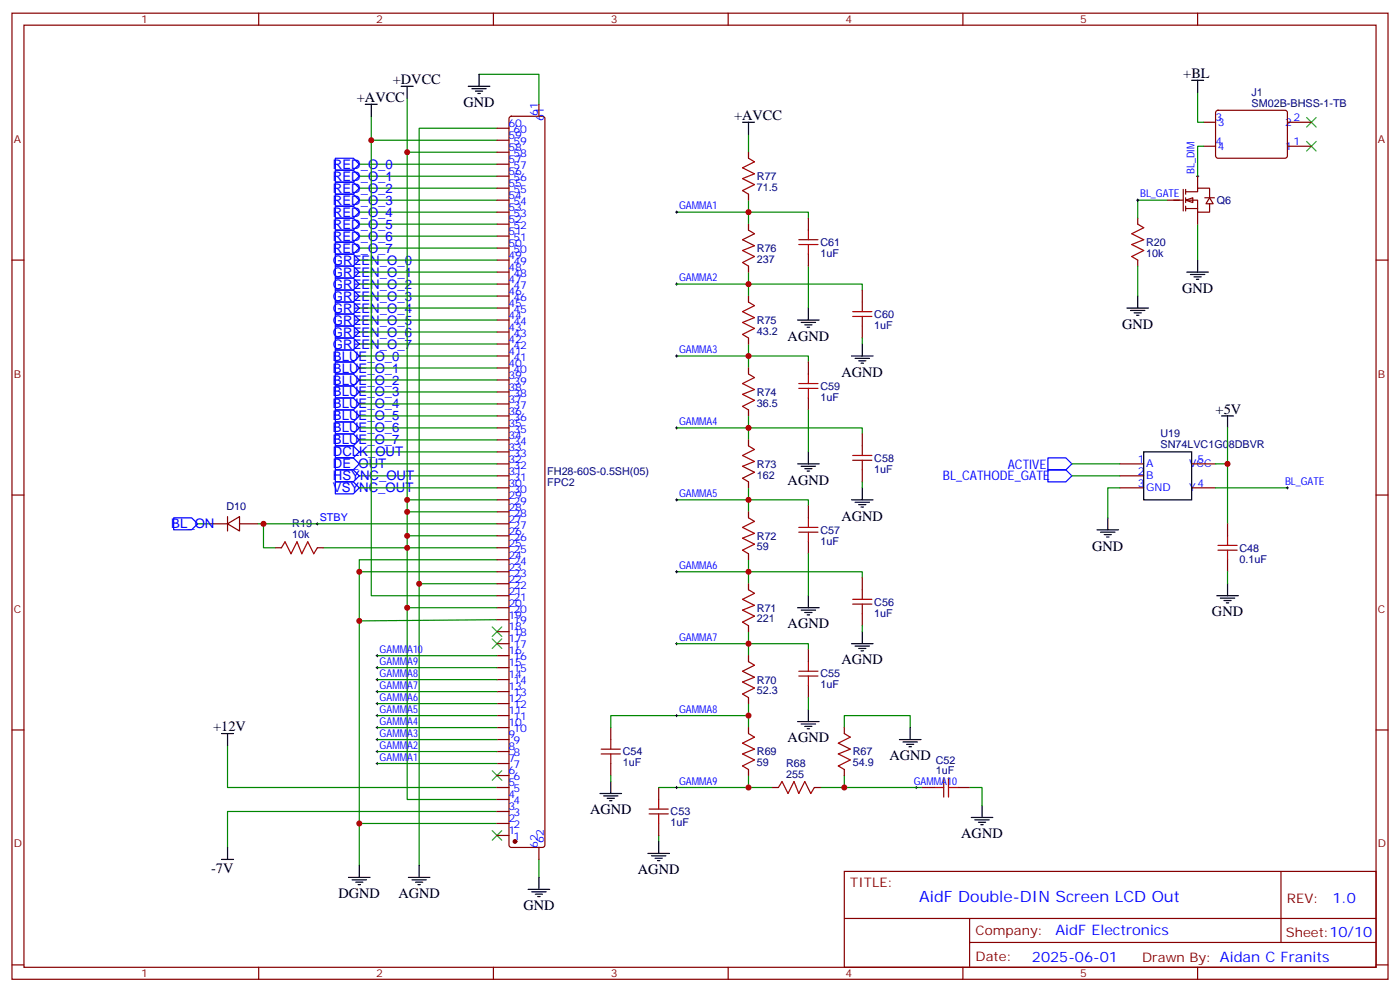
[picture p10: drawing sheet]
<svg xmlns="http://www.w3.org/2000/svg" width="412mm" height="292mm" viewBox="0 0 412 292" stroke-linecap="round" stroke-linejoin="round" font-family="sans-serif">
<g fill="none" stroke="#870000" stroke-width=".35">
<path d="M3.5 3.9h405.4v284.3h-405.4zM7.1 7.4h398.2v277.3h-398.2zM76.2 3.9v3.5M145.3 3.9v3.5M214.5 3.9v3.5M283.6 3.9v3.5M352.8 3.9v3.5M146.4 37.7h3.5M150.2 34.4l.4-.2h9.2l.5 .2 .2 .5v213.8l-.2 .5-.5 .2h-9.2l-.5-.2-.2-.5v-213.8zM158.7 30.7v3.5M354.5 36h3.6M358.3 32.7l.5-.2h20l.4 .7v12.9l-.7 .5-20-.1-.4-.6v-12.7z"/>
<path d="M379.2 36h7.1M146.4 58.9h3.5M146.4 55.4h3.5M146.4 51.9h3.5M146.4 48.3h3.5M146.4 44.8h3.5M146.4 41.3h3.5M354.5 43h3.6M379.2 43h7.1M3.5 76.6h3.6M146.4 76.6h3.5M146.4 73h3.5"/>
<path d="M146.4 69.5h3.5M146.4 66h3.5M146.4 62.4h3.5M335.1 64.2v1.8M335.1 76.6v1.7M405.3 76.6h3.6M146.4 97.7h3.5M146.4 94.2h3.5M146.4 90.7h3.5M146.4 87.1h3.5M146.4 83.6h3.5M146.4 80.1h3.5"/>
<path d="M146.4 118.9h3.5M146.4 115.4h3.5M146.4 111.8h3.5M146.4 108.3h3.5M146.4 104.8h3.5M146.4 101.2h3.5M146.4 136.5h3.5M146.4 133h3.5M146.4 129.5h3.5M146.4 125.9h3.5M146.4 122.4h3.5M3.5 145.7h3.6"/>
<path d="M61.7 154.2h5.3M67 154.2l3.6-2.2v4.3zM67 152v4.3M70.6 154.2h5.2M146.4 154.2h3.5M146.4 157.7h3.5M146.4 150.6h3.5M146.4 147.1h3.5M146.4 143.6h3.5M146.4 140.1h3.5M405.3 145.7h3.6M81.1 161.2h1.8"/>
<path d="M93.5 161.2h1.7M146.4 161.2h3.5M146.4 178.9h3.5M146.4 175.3h3.5M146.4 171.8h3.5M146.4 168.3h3.5M146.4 164.7h3.5M146.4 196.5h3.5M146.4 193h3.5M146.4 189.4h3.5M146.4 185.9h3.5M146.4 182.4h3.5"/>
<path d="M3.5 214.8h3.6M146.4 217.7h3.5M146.4 214.1h3.5M146.4 210.6h3.5M146.4 207.1h3.5M146.4 203.6h3.5M146.4 200h3.5M405.3 214.8h3.6M146.4 238.8h3.5M146.4 235.3h3.5M146.4 231.8h3.5M146.4 228.2h3.5"/>
<path d="M146.4 224.7h3.5M146.4 221.2h3.5M146.4 245.9h3.5M146.4 242.4h3.5M158.7 249.4v3.5M248.7 256.5h156.6v28.2h-156.6zM377.3 256.5v20.9M248.7 270.3h156.5M285.6 277.4h119.6M285.6 270.3v14.1M3.5 284h3.6M76.2 284.7v3.5"/>
<path d="M145.3 284.7v3.5M214.5 284.7v3.5M283.6 284.7v3.5M352.8 284.7v3.5M405.3 284h3.6"/>
</g>
<g fill="none" stroke="#008700" stroke-width=".35">
<path d="M109.4 34.2v7.1h37M119.9 28.9v132.3h26.5M141.1 21.9h17.6v8.8M146.4 37.7h-22.9v217M352.8 27.2v8.8h1.7M105.8 58.9h40.6M105.8 55.4h40.6M105.8 51.9h40.6M105.8 48.3h40.6M109.4 41.3v134h37M119.9 44.8h26.5M344 58.9h-8.9v5.3"/>
<path d="M354.5 43h-1.7v8.9M105.8 76.6h40.6M105.8 73h40.6M105.8 69.5h40.6M105.8 66h40.6M105.8 62.4h40.6M335.1 78.3v8.8M352.8 66v10.6M105.8 80.1h40.6M105.8 83.6h40.6M105.8 87.1h40.6M105.8 90.7h40.6"/>
<path d="M105.8 94.2h40.6M105.8 97.7h40.6M105.8 104.8h40.6M105.8 108.3h40.6M105.8 111.8h40.6M105.8 115.4h40.6M105.8 118.9h40.6M105.8 101.2h40.6M105.8 136.5h40.6M105.8 133h40.6M105.8 122.4h40.6M105.8 125.9h40.6"/>
<path d="M105.8 129.5h40.6M58.2 154.2h3.5M75.8 154.2h70.6M77.6 154.2v7h3.5M105.8 143.6h40.6M105.8 140.1h40.6M119.9 150.6h26.5M119.9 157.7h26.5M119.9 147.1h26.5M95.2 161.2h24.7v74.1h26.5M123.5 171.8h22.9M146.4 164.7h-40.6v3.6"/>
<path d="M146.4 168.3h-40.6v86.4M146.4 182.4l-40.6 .3M67 219.4v12.4h79.4M146.4 238.8h-79.4v10.6M105.8 242.4h40.6M158.7 252.9v5.3"/>
</g>
<path d="M335.1 66l1.8 1-3.5 1.8 3.5 1.8-3.5 1.4 3.5 1.7-3.5 1.8 1.7 1.1M82.9 161.2l1.1-1.7 1.7 3.5 1.8-3.5 1.4 3.5 1.8-3.5 1.7 3.5 1.1-1.8" fill="none" stroke="#a10000" stroke-width=".35"/>
<path d="M352.4 51.9h.7M352.8 51.5v.7M93.1 154.2h.7M93.5 153.8v.7" fill="none" stroke="#000" stroke-width=".29"/>
<g fill="none" stroke="#00f" stroke-width=".35">
<path d="M98.8 57.1h5.3l1.7 1.8-1.7 1.8h-5.3zM98.8 53.6h5.3l1.7 1.8-1.7 1.7h-5.3zM98.8 50.1h5.3l1.7 1.8-1.7 1.7h-5.3zM98.8 46.6h5.3l1.7 1.7-1.7 1.8h-5.3zM98.8 74.8h5.3l1.7 1.8-1.7 1.7h-5.3zM98.8 78.3h5.3l1.7 1.8-1.7 1.7h-5.3zM98.8 71.3h5.3l1.7 1.7-1.7 1.8h-5.3zM98.8 67.7h5.3l1.7 1.8-1.7 1.8h-5.3zM98.8 64.2h5.3l1.7 1.8-1.7 1.7h-5.3zM98.8 60.7h5.3l1.7 1.7-1.7 1.8h-5.3zM98.8 81.8h5.3l1.7 1.8-1.7 1.8h-5.3zM98.8 85.4h5.3l1.7 1.7-1.7 1.8h-5.3z"/>
<path d="M98.8 88.9h5.3l1.7 1.8-1.7 1.7h-5.3zM98.8 92.4h5.3l1.7 1.8-1.7 1.8h-5.3zM98.8 96h5.3l1.7 1.7-1.7 1.8h-5.3zM98.8 99.5h5.3l1.7 1.7-1.7 1.8h-5.3zM98.8 103h5.3l1.7 1.8-1.7 1.7h-5.3zM98.8 106.5h5.3l1.7 1.8-1.7 1.8h-5.3zM98.8 110.1h5.3l1.7 1.7-1.7 1.8h-5.3zM98.8 113.6h5.3l1.7 1.8-1.7 1.7h-5.3zM98.8 117.1h5.3l1.7 1.8-1.7 1.7h-5.3zM98.8 138.3h5.3l1.7 1.8-1.7 1.7h-5.3zM98.8 134.8h5.3l1.7 1.7-1.7 1.8h-5.3zM98.8 131.2h5.3l1.7 1.8-1.7 1.8h-5.3z"/>
<path d="M98.8 120.6h5.3l1.7 1.8-1.7 1.8h-5.3zM98.8 124.2h5.3l1.7 1.7-1.7 1.8h-5.3zM98.8 127.7h5.3l1.7 1.8-1.7 1.7h-5.3zM308.7 138.3h5.3l1.7 1.8-1.7 1.7h-5.3zM51.2 152.4h5.2l1.8 1.8-1.8 1.7h-5.2zM98.8 141.8h5.3l1.7 1.8-1.7 1.7h-5.3z"/>
</g>
<g fill="none" stroke="#000" stroke-width=".35">
<path d="M107.6 30.7h3.5M109.4 30.7v3.5M118.2 25.4h3.5M119.9 25.4v3.5M137.9 25.4h6.4M139 26.1h4.2M140.1 26.8h2.1M140.8 27.5h.7M141.1 21.9v3.5M351 23.6h3.5M352.8 23.6v3.6M352.8 76.6v3.5"/>
<path d="M332 90.7h6.3M333 91.4h4.3M334.1 92.1h2.1M334.8 92.8h.7M335.1 87.1v3.6M349.6 80.1h6.4M350.7 80.8h4.2M351.7 81.5h2.1M352.4 82.2h.7M65.3 215.9h3.5M67 215.9v3.5M65.3 252.9h3.5"/>
<path d="M67 249.4v3.5M102.7 258.2h6.3M103.7 258.9h4.2M104.8 259.6h2.1M105.8 254.7v3.5M120.3 258.2h6.3M121.4 258.9h4.2M122.4 259.6h2.1M123.5 254.7v3.5M158.7 258.2v3.6M105.5 260.3h.7M123.1 260.3h.7"/>
<path d="M155.6 261.8h6.3M156.6 262.5h4.3M157.7 263.2h2.1M158.4 263.9h.7"/>
</g>
<path d="M384.9 34.6l2.8 2.8M387.7 34.6l-2.8 2.8M384.9 41.6l2.8 2.8M387.7 41.6l-2.8 2.8M145 184.5l2.8 2.8M145 188l2.8 2.9M147.8 184.5l-2.8 2.8M147.8 188l-2.8 2.9M145 226.8l2.8 2.9M147.8 226.8l-2.8 2.9M145 244.5l2.8 2.8M147.8 244.5l-2.8 2.8" fill="none" stroke="#3c3" stroke-width=".35"/>
<circle cx="151.7" cy="247.6" r=".53" fill="#870000" stroke="#870000" stroke-width=".35"/>
<g fill="#fff" stroke="#870000" stroke-width=".35">
<path d="M349.2 58.9l2.2-.7v1.4z"/>
<path d="M356.3 58.2l1.1 1.8h-2.2z"/>
</g>
<g fill="none" stroke="#870000" stroke-width=".35">
<path d="M220.5 44.8v1.8M220.5 57.1v1.8M344 58.9h4.5M348.5 55.7v6.4M349.2 56.4h3.6v-1h3.5v2.8M349.2 58.9h3.6v3.5h3.5v-2.4M349.2 55.7v1.4M349.2 58.2v1.4M352.8 51.9v3.5M354.9 58.2h2.8M220.5 66v1.7M220.5 78.3v1.8"/>
<path d="M238.1 64.2v3.5M238.1 74.8v3.5M349.2 61.4h3.6M349.2 60.7v1.4M352.8 62.4v3.6M220.5 87.1v1.8M220.5 99.5v1.7M254 85.4v3.5M254 96v3.5M220.5 108.3v1.8M238.1 106.5v3.6M238.1 117.1v3.5"/>
<path d="M220.5 120.6v1.8M220.5 129.5v1.7M254 127.7v3.5M254 138.3v3.5M329.8 136.5h7.1M351 136.5h7.1M220.5 141.8v1.8M220.5 150.6v1.8M238.1 148.9v3.5M238.1 159.5v3.5M329.8 140.1h7.1M329.8 143.6h7.1"/>
<path d="M351 143.6h7.1M361.6 154.2v3.5M220.5 163v1.7M220.5 171.8v1.8M254 170v3.6M361.6 164.7v3.6M220.5 184.1v1.8M220.5 193v1.7M238.1 191.2v3.5M254 180.6v3.5M179.9 214.1v3.6M220.5 205.3v1.8"/>
<path d="M220.5 214.1v1.8M238.1 201.8v3.5M248.7 214.1v1.8M179.9 224.7v3.5M194 231.8v3.5M220.5 226.5v1.7M227.5 231.8h1.8M239.9 231.8h1.8M248.7 226.5v1.7M271.6 231.8h3.6M282.2 231.8h3.6M194 242.4v3.5"/>
</g>
<path d="M308.7 134.8h5.3l1.7 1.7-1.7 1.8h-5.3z" fill="none" stroke="#00f" stroke-width=".35"/>
<g fill="none" stroke="#000" stroke-width=".35">
<path d="M218.7 36h3.5M220.5 36v3.5M234.9 94.2h6.4M236 94.9h4.2M237.1 95.6h2.1M237.8 96.3h.7M238.1 90.7v3.5M250.8 104.8h6.4M251.9 105.5h4.2M252.9 106.2h2.2M253.6 106.9h.8M254 101.2v3.6"/>
<path d="M234.9 136.5h6.4M236 137.2h4.2M237.1 137.9h2.1M237.8 138.6h.7M238.1 133v3.5M336.9 133h14.1v14.1h-14.1zM359.8 122.4h3.6M361.6 122.4v3.5M250.8 147.1h6.4M251.9 147.8h4.2M252.9 148.5h2.2M253.6 149.2h.8"/>
<path d="M254 143.6v3.5M323.1 155.9h6.4M324.2 156.6h4.2M325.3 157.3h2.1M326 158h.7M326.3 152.4v3.5M234.9 178.9h6.4M236 179.6h4.2M238.1 175.3v3.6M358.4 175.3h6.4M359.5 176h4.2M360.5 176.7h2.2"/>
<path d="M361.2 177.4h.7M361.6 171.8v3.5M237.1 180.3h2.1M237.8 181h.7M250.8 189.4h6.4M251.9 190.1h4.2M252.9 190.9h2.2M253.6 191.6h.8M254 185.9v3.5M234.9 212.4h6.4M236 213.1h4.2M237.1 213.8h2.1"/>
<path d="M237.8 214.5h.7M238.1 208.8v3.6M264.9 217.7h6.4M266 218.4h4.2M267.1 219.1h2.1M267.8 219.8h.7M268.1 214.1v3.6M176.7 233.5h6.4M177.8 234.2h4.2M178.9 234.9h2.1M179.6 235.7h.7M179.9 230v3.5"/>
<path d="M289.3 237.1v3.5M190.9 251.2h6.3M191.9 251.9h4.2M193 252.6h2.1M193.7 253.3h.7M194 247.6v3.6M286.1 240.6h6.4M287.2 241.3h4.2M288.2 242h2.1M288.9 242.7h.7"/>
</g>
<g fill="none" stroke="#008700" stroke-width=".35">
<path d="M220.5 39.5v5.3M220.5 58.9v7.1M199.3 62.4h38.8v1.8M238.1 78.3v12.4M199.3 83.6h54.7v1.8M220.5 80.1v7M254 99.5v1.7M199.3 104.8h38.8v1.7M220.5 101.2v7.1M199.3 125.9h54.7v1.8M220.5 122.4v7.1M238.1 120.6v12.4"/>
<path d="M315.7 136.5h14.1M361.6 125.9v10.6h-3.5M361.6 136.5v17.7M199.3 147.1h38.8v1.8M220.5 143.6v7M254 141.8v1.8M315.7 140.1h14.1M329.8 143.6h-3.5v8.8M358.1 143.6h21.1M119.9 178.9h26.5M199.3 168.3h54.7v1.7M220.5 164.7v7.1"/>
<path d="M238.1 163v12.3M361.6 168.3v3.5M111.1 196.5h35.3M111.1 193h35.3M199.3 189.4h38.8v1.8M220.5 185.9v7.1M254 184.1v1.8M111.1 217.7h35.3M111.1 214.1h35.3M111.1 210.6h35.3M111.1 207.1h35.3M111.1 203.6h35.3"/>
<path d="M111.1 200h35.3M220.5 210.6h-40.6v3.5M220.5 207.1v7M238.1 205.3v3.5M248.7 214.1v-3.5h19.4v3.5M111.1 224.7h35.3M111.1 221.2h35.3M179.9 228.2v1.8M194 231.8h26.5M220.5 228.2v3.6h7M248.7 228.2v3.6h-7M248.7 231.8h22.9"/>
<path d="M285.8 231.8h3.5v5.3M194 245.9v1.7"/>
</g>
<g fill="none" stroke="#a10000" stroke-width=".35">
<path d="M220.5 46.6l1.7 1-3.5 1.8 3.5 1.8-3.5 1.4 3.5 1.7-3.5 1.8 1.8 1M220.5 67.7l1.7 1.1-3.5 1.8 3.5 1.7-3.5 1.4 3.5 1.8-3.5 1.8 1.8 1M235.3 72h5.6M235.3 70.6h5.6M238.1 67.7v2.9M238.1 72v2.8M220.5 88.9l1.7 1.1-3.5 1.7 3.5 1.8-3.5 1.4 3.5 1.8-3.5 1.7 1.8 1.1M251.2 93.1h5.6M251.2 91.7h5.6M254 88.9v2.8M254 93.1v2.9M220.5 110.1l1.7 1-3.5 1.8 3.5 1.8-3.5 1.4 3.5 1.7-3.5 1.8 1.8 1"/>
<path d="M235.3 114.3h5.6M235.3 112.9h5.6M238.1 110.1v2.8M238.1 114.3v2.8M220.5 131.2l1.7 1.1-3.5 1.8 3.5 1.7-3.5 1.4 3.5 1.8-3.5 1.8 1.8 1M251.2 135.5h5.6M251.2 134.1h5.6M254 131.2v2.9M254 135.5v2.8M220.5 152.4l1.7 1.1-3.5 1.7 3.5 1.8-3.5 1.4 3.5 1.8-3.5 1.7 1.8 1.1M235.3 156.6h5.6M235.3 155.2h5.6"/>
<path d="M238.1 152.4v2.8M238.1 156.6v2.9M361.6 157.7v2.8M220.5 173.6l1.7 1-3.5 1.8 3.5 1.8-3.5 1.4 3.5 1.7-3.5 1.8 1.8 1M251.2 177.8h5.6M251.2 176.4h5.6M254 173.6v2.8M254 177.8v2.8M358.8 161.9h5.6M358.8 160.5h5.6M361.6 161.9v2.8M220.5 194.7l1.7 1.1-3.5 1.8 3.5 1.7-3.5 1.4 3.5 1.8-3.5 1.8 1.8 1"/>
<path d="M235.3 199h5.6M235.3 197.6h5.6M238.1 194.7v2.9M238.1 199v2.8M179.9 217.7v2.8M220.5 215.9l1.7 1.1-3.5 1.7 3.5 1.8-3.5 1.4 3.5 1.8-3.5 1.7 1.8 1.1M248.7 215.9l1.8 1.1-3.6 1.7 3.6 1.8-3.6 1.4 3.6 1.8-3.6 1.7 1.8 1.1M177.1 221.9h5.6M177.1 220.5h5.6M179.9 221.9v2.8M191.2 239.5h5.6M191.2 238.1h5.6"/>
<path d="M194 235.3v2.8M194 239.5v2.9M229.3 231.8l1.1-1.8 1.7 3.5 1.8-3.5 1.4 3.5 1.8-3.5 1.7 3.5 1.1-1.7M275.2 231.8h2.8M278 229v5.6M279.4 229v5.6M279.4 231.8h2.8"/>
</g>
<g fill="none" stroke="#000" stroke-width=".29">
<path d="M334.8 58.9h.7M335.1 58.6v.7M199 62.4h.7M199.3 62.1v.7M199 83.6h.7M199.3 83.3v.7M199 104.8h.7M199.3 104.4v.7M199 125.9h.7M199.3 125.6v.7M199 147.1h.7M199.3 146.8v.7"/>
<path d="M378.9 143.6h.7M379.2 143.2v.7M199 168.3h.7M199.3 167.9v.7M110.8 193h.7M110.8 196.5h.7M111.1 192.6v.7M111.1 196.1v.7M111.1 199.7v.7M199 189.4h.7M199.3 189.1v.7M110.8 200h.7"/>
<path d="M110.8 203.6h.7M110.8 207.1h.7M110.8 210.6h.7M110.8 214.1h.7M110.8 217.7h.7M111.1 203.2v.7M111.1 206.7v.7M111.1 210.3v.7M111.1 213.8v.7M111.1 217.3v.7M199 210.6h.7M199.3 210.3v.7"/>
<path d="M110.8 221.2h.7M110.8 224.7h.7M111.1 220.8v.7M111.1 224.4v.7M199 231.8h.7M199.3 231.4v.7M269.5 231.8h.7M269.9 231.4v.7"/>
</g>
<g fill="#c00">
<circle cx="77.6" cy="154.2" r=".88"/>
<circle cx="119.9" cy="150.6" r=".88"/>
<circle cx="119.9" cy="147.1" r=".88"/>
<circle cx="119.9" cy="157.7" r=".88"/>
<circle cx="105.8" cy="182.7" r=".88"/>
<circle cx="105.8" cy="242.4" r=".88"/>
<circle cx="109.4" cy="41.3" r=".88"/>
<circle cx="119.9" cy="44.8" r=".88"/>
<circle cx="119.9" cy="161.2" r=".88"/>
<circle cx="123.5" cy="171.8" r=".88"/>
<circle cx="361.6" cy="136.5" r=".88"/>
<circle cx="248.7" cy="231.8" r=".88"/>
<circle cx="220.5" cy="231.8" r=".88"/>
<circle cx="220.5" cy="210.6" r=".88"/>
<circle cx="220.5" cy="189.4" r=".88"/>
<circle cx="220.5" cy="168.3" r=".88"/>
<circle cx="220.5" cy="147.1" r=".88"/>
<circle cx="220.5" cy="125.9" r=".88"/>
<circle cx="220.5" cy="104.8" r=".88"/>
<circle cx="220.5" cy="83.6" r=".88"/>
<circle cx="220.5" cy="62.4" r=".88"/>
<circle cx="105.8" cy="168.3" r=".88"/>
<circle cx="119.9" cy="178.9" r=".88"/>
</g>
<text font-size="4.6" fill="#00f" x="270.8" y="265.5">AidF Double-DIN Screen LCD Out</text>
<g font-size="4.2">
<text x="348.5" y="22.9">+BL</text>
<text x="105.1" y="30">+AVCC</text>
<text x="115.7" y="24.7">+DVCC</text>
<text x="136.5" y="31.5">GND</text>
<text x="216.3" y="35.3">+AVCC</text>
<text x="348.2" y="86.2">GND</text>
<text x="232" y="100.3">AGND</text>
<text x="330.6" y="96.8">GND</text>
<text x="247.9" y="110.9">AGND</text>
<text x="358.1" y="121.7">+5V</text>
<text x="232" y="142.6">AGND</text>
<text x="247.9" y="153.2">AGND</text>
<text x="321.7" y="162">GND</text>
<text x="232" y="184.9">AGND</text>
<text x="357" y="181.4">GND</text>
<text x="247.9" y="195.5">AGND</text>
<text x="62.8" y="215.2">+12V</text>
<text x="232" y="218.5">AGND</text>
<text x="262" y="223.7">AGND</text>
<text x="173.8" y="239.6">AGND</text>
<text x="283.2" y="246.7">AGND</text>
<text x="62.2" y="256.9">-7V</text>
<text x="187.9" y="257.3">AGND</text>
<text x="99.7" y="264.3">DGND</text>
<text x="117.4" y="264.3">AGND</text>
<text x="154.2" y="267.9">GND</text>
</g>
<g font-size="4.2" fill="#00f">
<text x="392.5" y="265.7">1.0</text>
<text x="310.9" y="275.3">AidF Electronics</text>
<text x="304" y="283.1">2025-06-01</text>
</g>
<g font-size="3.9" fill="#00f">
<text x="98.1" y="53.2">RED_O_1</text>
<text x="98.1" y="49.6">RED_O_0</text>
<text x="98.1" y="56.7">RED_O_2</text>
<text x="98.1" y="63.8">RED_O_4</text>
<text x="98.1" y="60.2">RED_O_3</text>
<text x="98.1" y="70.8">RED_O_6</text>
<text x="98.1" y="67.3">RED_O_5</text>
<text x="98.1" y="77.9">GREEN_O_0</text>
<text x="98.1" y="74.4">RED_O_7</text>
<text x="98.1" y="81.4">GREEN_O_1</text>
<text x="98.1" y="84.9">GREEN_O_2</text>
<text x="98.1" y="88.5">GREEN_O_3</text>
<text x="98.1" y="92">GREEN_O_4</text>
<text x="98.1" y="95.5">GREEN_O_5</text>
<text x="98.1" y="99.1">GREEN_O_6</text>
<text x="98.1" y="106.1">BLUE_O_0</text>
<text x="98.1" y="102.6">GREEN_O_7</text>
<text x="98.1" y="109.6">BLUE_O_1</text>
<text x="98.1" y="113.2">BLUE_O_2</text>
<text x="98.1" y="116.7">BLUE_O_3</text>
<text x="98.1" y="120.2">BLUE_O_4</text>
<text x="98.1" y="123.7">BLUE_O_5</text>
<text x="98.1" y="127.3">BLUE_O_6</text>
<text x="98.1" y="130.8">BLUE_O_7</text>
<text x="98.1" y="137.8">DE_OUT</text>
<text x="98.1" y="134.3">DCLK_OUT</text>
<text x="296.8" y="137.9">ACTIVE</text>
<text x="98.1" y="141.3">HSYNC_OUT</text>
<text x="277.7" y="141.3">BL_CATHODE_GATE</text>
<text x="98.1" y="144.9">VSYNC_OUT</text>
<text x="50.4" y="155.5">BL_ON</text>
</g>
<g font-size="3.9" fill="#800">
<text x="250.5" y="261.1">TITLE:</text>
<text x="379.1" y="265.7">REV:</text>
<text x="287.4" y="275.3">Company:</text>
<text x="378.7" y="275.9">Sheet:10/10</text>
<text x="287.4" y="282.9">Date:</text>
<text x="336.4" y="283">Drawn By: Aidan C Franits</text>
</g>
<g font-size="3.2" fill="#800">
<text x="41.6" y="6.9">1</text>
<text x="110.8" y="6.9">2</text>
<text x="179.9" y="6.9">3</text>
<text x="249.1" y="6.9">4</text>
<text x="318.2" y="6.9">5</text>
<text x="4.1" y="42">A</text>
<text x="405.9" y="42">A</text>
<text x="4.1" y="111.1">B</text>
<text x="405.9" y="111.1">B</text>
<text x="4.1" y="180.3">C</text>
<text x="405.9" y="180.3">C</text>
<text x="4.1" y="249.4">D</text>
<text x="405.9" y="249.4">D</text>
<text x="41.6" y="287.7">1</text>
<text x="110.8" y="287.7">2</text>
<text x="179.9" y="287.7">3</text>
<text x="249.1" y="287.7">4</text>
<text x="318.2" y="287.7">5</text>
</g>
<g font-size="3.2" fill="#000080">
<text x="368.7" y="28.1">J1</text>
<text x="368.7" y="31.4">SM02B-BHSS-1-TB</text>
<text x="223" y="53">R77</text>
<text x="223" y="56.2">71.5</text>
<text x="358.4" y="60.1">Q6</text>
<text x="223" y="77.3">237</text>
<text x="223" y="74.2">R76</text>
<text x="241.7" y="75.6">1uF</text>
<text x="241.7" y="72.4">C61</text>
<text x="337.6" y="75.6">10k</text>
<text x="337.6" y="72.4">R20</text>
<text x="223" y="95.3">R75</text>
<text x="257.5" y="93.6">C60</text>
<text x="223" y="98.5">43.2</text>
<text x="257.5" y="96.8">1uF</text>
<text x="223" y="119.7">36.5</text>
<text x="223" y="116.5">R74</text>
<text x="241.7" y="118">1uF</text>
<text x="241.7" y="114.7">C59</text>
<text x="341.9" y="131.8">SN74LVC1G08DBVR</text>
<text x="341.9" y="128.6">U19</text>
<text x="223" y="137.7">R73</text>
<text x="257.5" y="135.9">C58</text>
<text x="161.2" y="139.8">FH28-60S-0.5SH(05)</text>
<text x="161.2" y="143.1">FPC2</text>
<text x="223" y="140.8">162</text>
<text x="257.5" y="139.1">1uF</text>
<text x="66.7" y="150">D10</text>
<text x="86.1" y="155.2">R19</text>
<text x="86.1" y="158.4">10k</text>
<text x="223" y="158.8">R72</text>
<text x="241.7" y="160.3">1uF</text>
<text x="241.7" y="157.1">C57</text>
<text x="223" y="162">59</text>
<text x="365.1" y="165.6">0.1uF</text>
<text x="365.1" y="162.4">C48</text>
<text x="257.5" y="178.2">C56</text>
<text x="223" y="183.2">221</text>
<text x="223" y="180">R71</text>
<text x="257.5" y="181.5">1uF</text>
<text x="223" y="201.2">R70</text>
<text x="241.7" y="202.6">1uF</text>
<text x="241.7" y="199.4">C55</text>
<text x="223" y="204.3">52.3</text>
<text x="183.4" y="225.6">1uF</text>
<text x="183.4" y="222.3">C54</text>
<text x="223" y="225.5">59</text>
<text x="223" y="222.3">R69</text>
<text x="231.6" y="225.7">R68</text>
<text x="251.2" y="225.5">54.9</text>
<text x="251.2" y="222.3">R67</text>
<text x="275.7" y="227.9">1uF</text>
<text x="275.7" y="224.7">C52</text>
<text x="231.6" y="229">255</text>
<text x="197.6" y="240">C53</text>
<text x="197.6" y="243.2">1uF</text>
</g>
<g font-size="3.2" fill="#00f">
<text x="158.4" y="34" transform="rotate(-90 158.4 34)">61</text>
<text x="160.2" y="35.5" transform="rotate(-90 160.2 35.5)">61</text>
<text x="358.1" y="35.6">3</text>
<text x="381" y="35.6">2</text>
<text x="149.8" y="40.9">59</text>
<text x="149.8" y="37.4">60</text>
<text x="151.2" y="39.2">60</text>
<text x="358.8" y="37">3</text>
<text x="378.5" y="37">2</text>
<text x="149.8" y="48">57</text>
<text x="149.8" y="44.4">58</text>
<text x="151.2" y="46.2">58</text>
<text x="151.2" y="42.7">59</text>
<text x="358.1" y="42.7">4</text>
<text x="358.8" y="44.1">4</text>
<text x="378.5" y="44.1">1</text>
<text x="381" y="42.7">1</text>
<text x="149.8" y="51.5">56</text>
<text x="151.2" y="53.3">56</text>
<text x="151.2" y="49.7">57</text>
<text x="351.9" y="51.2" transform="rotate(-90 351.9 51.2)">BL_DIM</text>
<text x="149.8" y="58.6">54</text>
<text x="149.8" y="55">55</text>
<text x="151.2" y="56.8">55</text>
<text x="335.8" y="58">BL_GATE</text>
<text x="149.8" y="65.6">52</text>
<text x="149.8" y="62.1">53</text>
<text x="151.2" y="63.9">53</text>
<text x="151.2" y="60.3">54</text>
<text x="200" y="61.6">GAMMA1</text>
<text x="149.8" y="69.1">51</text>
<text x="151.2" y="70.9">51</text>
<text x="151.2" y="67.4">52</text>
<text x="149.8" y="76.2">49</text>
<text x="149.8" y="72.7">50</text>
<text x="151.2" y="78">49</text>
<text x="151.2" y="74.4">50</text>
<text x="149.8" y="83.3">47</text>
<text x="149.8" y="79.7">48</text>
<text x="151.2" y="81.5">48</text>
<text x="200" y="82.7">GAMMA2</text>
<text x="149.8" y="86.8">46</text>
<text x="151.2" y="88.5">46</text>
<text x="151.2" y="85">47</text>
<text x="149.8" y="93.8">44</text>
<text x="149.8" y="90.3">45</text>
<text x="151.2" y="95.6">44</text>
<text x="151.2" y="92.1">45</text>
<text x="149.8" y="100.9">42</text>
<text x="149.8" y="97.4">43</text>
<text x="151.2" y="99.1">43</text>
<text x="149.8" y="107.9">40</text>
<text x="149.8" y="104.4">41</text>
<text x="151.2" y="106.2">41</text>
<text x="151.2" y="102.7">42</text>
<text x="200" y="103.9">GAMMA3</text>
<text x="149.8" y="111.5">39</text>
<text x="151.2" y="113.2">39</text>
<text x="151.2" y="109.7">40</text>
<text x="149.8" y="118.5">37</text>
<text x="149.8" y="115">38</text>
<text x="151.2" y="116.8">38</text>
<text x="149.8" y="125.6">35</text>
<text x="149.8" y="122.1">36</text>
<text x="151.2" y="123.8">36</text>
<text x="151.2" y="120.3">37</text>
<text x="200" y="125.1">GAMMA4</text>
<text x="149.8" y="129.1">34</text>
<text x="151.2" y="130.9">34</text>
<text x="151.2" y="127.4">35</text>
<text x="149.8" y="136.2">32</text>
<text x="149.8" y="132.6">33</text>
<text x="151.2" y="137.9">32</text>
<text x="151.2" y="134.4">33</text>
<text x="335.1" y="136.2">1</text>
<text x="337.6" y="137.6">A</text>
<text x="350.3" y="137.6">VCC</text>
<text x="352.8" y="136.2">5</text>
<text x="149.8" y="143.2">30</text>
<text x="149.8" y="139.7">31</text>
<text x="151.2" y="141.5">31</text>
<text x="335.1" y="139.7">2</text>
<text x="335.1" y="143.2">3</text>
<text x="337.6" y="141.1">B</text>
<text x="352.8" y="143.2">4</text>
<text x="378.5" y="142.7">BL_GATE</text>
<text x="149.8" y="146.8">29</text>
<text x="151.2" y="148.5">29</text>
<text x="151.2" y="145">30</text>
<text x="200" y="146.2">GAMMA5</text>
<text x="337.6" y="144.6">GND</text>
<text x="350.3" y="144.6">Y</text>
<text x="94.2" y="153.3">STBY</text>
<text x="149.8" y="153.8">27</text>
<text x="149.8" y="150.3">28</text>
<text x="151.2" y="155.6">27</text>
<text x="151.2" y="152">28</text>
<text x="149.8" y="160.9">25</text>
<text x="149.8" y="157.3">26</text>
<text x="151.2" y="159.1">26</text>
<text x="149.8" y="167.9">23</text>
<text x="149.8" y="164.4">24</text>
<text x="151.2" y="166.2">24</text>
<text x="151.2" y="162.6">25</text>
<text x="200" y="167.4">GAMMA6</text>
<text x="149.8" y="171.4">22</text>
<text x="151.2" y="173.2">22</text>
<text x="151.2" y="169.7">23</text>
<text x="149.8" y="178.5">20</text>
<text x="149.8" y="175">21</text>
<text x="151.2" y="176.7">21</text>
<text x="149.8" y="185.6">18</text>
<text x="149.8" y="182">19</text>
<text x="151.2" y="183.8">19</text>
<text x="151.2" y="180.3">20</text>
<text x="149.8" y="189.1">17</text>
<text x="151.2" y="190.9">17</text>
<text x="151.2" y="187.3">18</text>
<text x="200" y="188.6">GAMMA7</text>
<text x="111.8" y="192.1">GAMMA10</text>
<text x="111.8" y="195.6">GAMMA9</text>
<text x="149.8" y="196.1">15</text>
<text x="149.8" y="192.6">16</text>
<text x="151.2" y="197.9">15</text>
<text x="151.2" y="194.4">16</text>
<text x="111.8" y="199.1">GAMMA8</text>
<text x="111.8" y="202.7">GAMMA7</text>
<text x="149.8" y="203.2">13</text>
<text x="149.8" y="199.7">14</text>
<text x="151.2" y="201.4">14</text>
<text x="111.8" y="206.2">GAMMA6</text>
<text x="111.8" y="209.7">GAMMA5</text>
<text x="149.8" y="206.7">12</text>
<text x="151.2" y="208.5">12</text>
<text x="151.2" y="205">13</text>
<text x="200" y="209.7">GAMMA8</text>
<text x="111.8" y="213.3">GAMMA4</text>
<text x="149.8" y="213.8">10</text>
<text x="149.8" y="210.3">11</text>
<text x="151.2" y="215.5">10</text>
<text x="151.2" y="212">11</text>
<text x="111.8" y="216.8">GAMMA3</text>
<text x="111.8" y="220.3">GAMMA2</text>
<text x="149.8" y="220.8">8</text>
<text x="149.8" y="217.3">9</text>
<text x="151.2" y="219.1">9</text>
<text x="111.8" y="223.8">GAMMA1</text>
<text x="149.8" y="227.9">6</text>
<text x="149.8" y="224.4">7</text>
<text x="151.2" y="226.1">7</text>
<text x="151.2" y="222.6">8</text>
<text x="149.8" y="231.4">5</text>
<text x="151.2" y="233.2">5</text>
<text x="151.2" y="229.7">6</text>
<text x="200" y="230.9">GAMMA9</text>
<text x="269.2" y="230.9">GAMMA10</text>
<text x="149.8" y="238.5">3</text>
<text x="149.8" y="234.9">4</text>
<text x="151.2" y="236.7">4</text>
<text x="149.8" y="245.5">1</text>
<text x="149.8" y="242">2</text>
<text x="151.2" y="243.8">2</text>
<text x="151.2" y="240.2">3</text>
<text x="151.2" y="247.3">1</text>
<text x="158.4" y="249.6" transform="rotate(-90 158.4 249.6)">62</text>
<text x="160.2" y="248.1" transform="rotate(-90 160.2 248.1)">62</text>
</g>
</svg>
